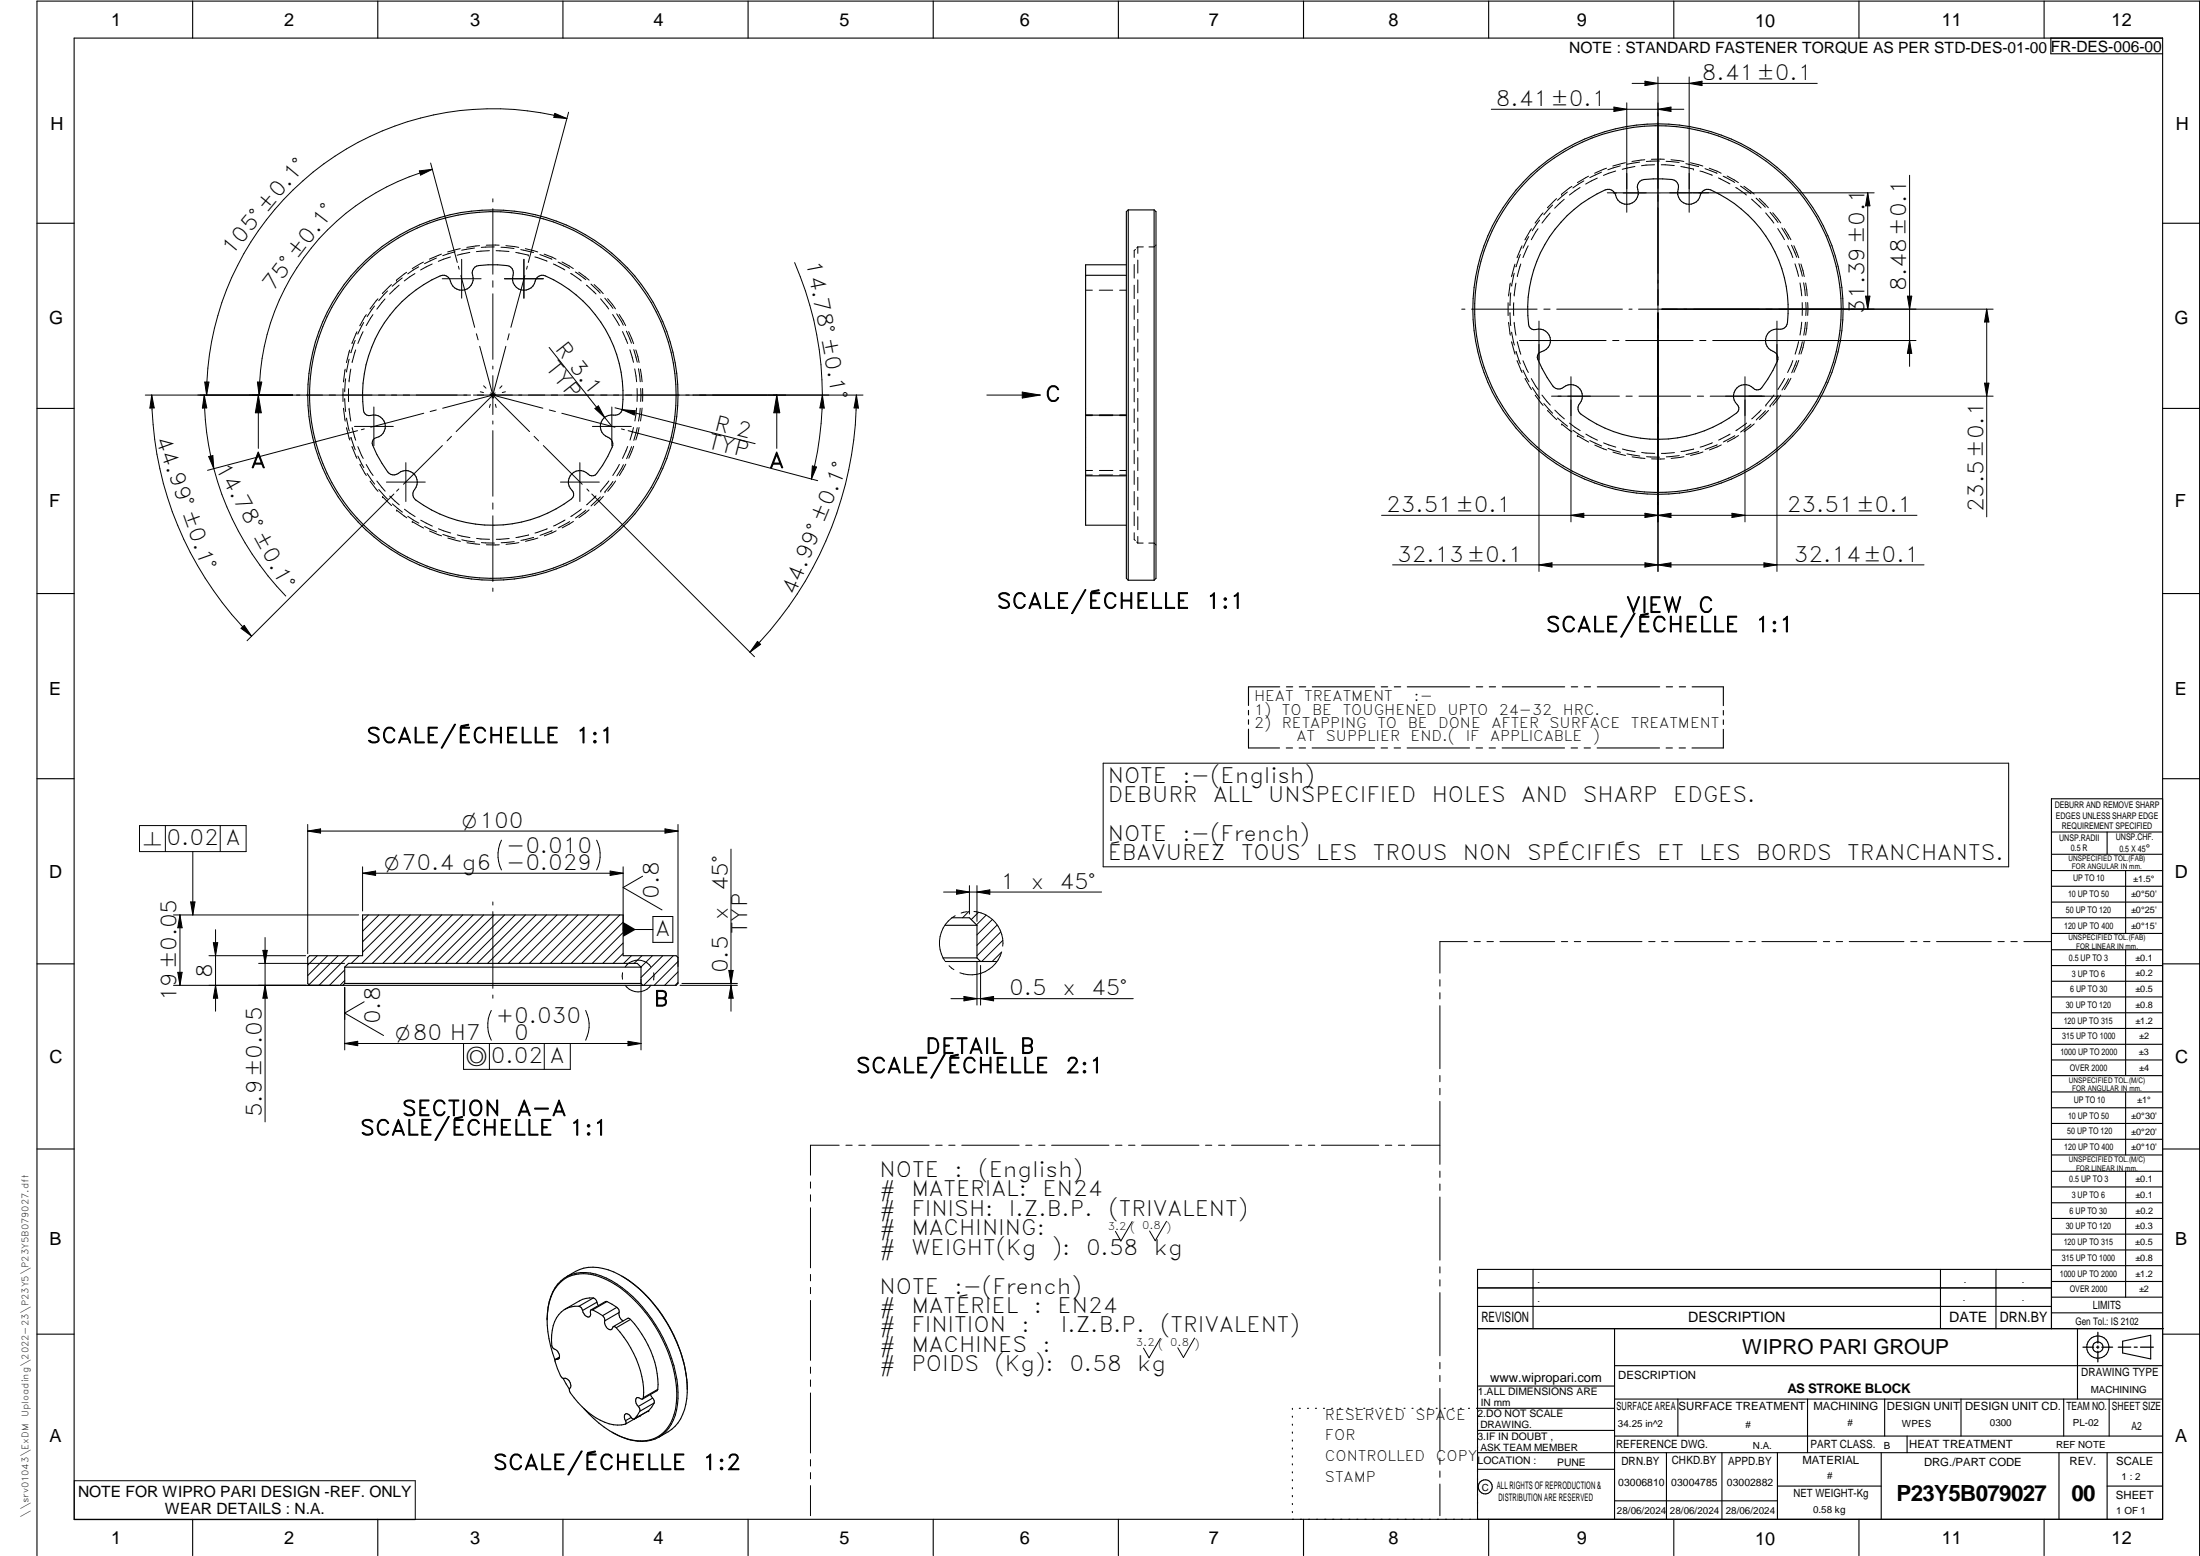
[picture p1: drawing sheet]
<svg xmlns="http://www.w3.org/2000/svg" width="594mm" height="420mm" viewBox="0 0 594 420" stroke-linecap="round" stroke-linejoin="round" font-family="sans-serif">
<g fill="none" stroke="#000" stroke-width=".3">
<path d="M20 10.3h564v400h-564zM52 .3v10M102 .3v10M152 .3v10M202 .3v10M252 .3v10M302 .3v10M352 .3v10M402 .3v10M452 .3v10M502 .3v10M552 .3v10"/>
<path d="M553.8 10.3v4.2h30.2M304.7 56.7l-.5 .5v99l.5 .5M304.7 56.7h7M304.7 56.7v100M311.7 56.7l.5 .5v99l-.5 .5M311.7 56.7v100M423.2 58.2a33.2 33.2 0 0 1 10.9-7.1 2.3 2.3 0 0 1 2.4 2.3 3.2 3.2 0 0 0 4.3 1.4 3.2 3.2 0 0 0 1.3-4.3 2.09 2.09 0 0 1 1.8-2 28.6 28.6 0 0 1 8.2 .1 2.3 2.3 0 0 1 .9 3.2 3.2 3.2 0 0 0 3 3.4 3.2 3.2 0 0 0 3.4-3 2.09 2.09 0 0 1 2.5-.9 35 35 0 0 1 20.7 36.3 2.28 2.28 0 0 1-2.9 1.3 3.2 3.2 0 0 0-2.9 2.9 3.2 3.2 0 0 0 2.4 3.3 1.95 1.95 0 0 1 .7 2.4 28.9 28.9 0 0 1-4.5 7.6 1.86 1.86 0 0 1-2.5-.7 3.2 3.2 0 0 0-4.3 .9 3.2 3.2 0 0 0 .8 4.3 1.48 1.48 0 0 1-.4 1.9 35.1 35.1 0 0 1-42.5 0 2.25 2.25 0 0 1 .5-3.1 3.2 3.2 0 0 0-1.1-4 3.2 3.2 0 0 0-4.1 .5 2.01 2.01 0 0 1-2.5-.7 30.9 30.9 0 0 1-4.2-7.7 1.46 1.46 0 0 1 1.2-1.5 3.1 3.1 0 0 0 2.3-3.9 3.1 3.1 0 0 0-3.9-2.1 1.53 1.53 0 0 1-1.9-1.3 35.2 35.2 0 0 1 10.4-29.5zM10 60.3h10M293.2 74.3h.1M293.2 74.3h11M304.2 71.5h-11v70.3h11M584 60.3h10"/>
<path d="M108.6 81.4a33.2 33.2 0 0 1 10.9-7.1 2.3 2.3 0 0 1 2.4 2.3 3.2 3.2 0 0 0 4.3 1.4 3.2 3.2 0 0 0 1.3-4.3 2.03 2.03 0 0 1 1.8-2 27.2 27.2 0 0 1 8.1 .1 2.4 2.4 0 0 1 1 3.2 3.2 3.2 0 0 0 3 3.4 3.2 3.2 0 0 0 3.3-3 2 2 0 0 1 2.6-.9 34.9 34.9 0 0 1 20.6 36.4 2.31 2.31 0 0 1-2.8 1.2 3.2 3.2 0 0 0-3 2.9 3.2 3.2 0 0 0 2.5 3.3 2.01 2.01 0 0 1 .7 2.4 26.9 26.9 0 0 1-4.6 7.6 1.86 1.86 0 0 1-2.4-.7 3.2 3.2 0 0 0-4.3 .9 3.2 3.2 0 0 0 .8 4.3 1.48 1.48 0 0 1-.5 1.9 35.1 35.1 0 0 1-42.4 0 2.25 2.25 0 0 1 .4-3.1 3.2 3.2 0 0 0-1-4 3.2 3.2 0 0 0-4.2 .5 2.01 2.01 0 0 1-2.4-.7 27.4 27.4 0 0 1-4.2-7.7 1.73 1.73 0 0 1 1.8-1.8 3.2 3.2 0 0 0 1.4-4.2 3.2 3.2 0 0 0-4.1-1.5 1.56 1.56 0 0 1-1.4-1.3 35.2 35.2 0 0 1 10.4-29.5zM10 110.3h10M293.2 112.1h11M584 110.3h10M293.2 128.5h11M304.7 156.7h7M10 160.3h10M584 160.3h10M337.1 196.9v5.1h8.4M337.1 191.8v1.2M337.1 194.4v1.2M345.6 185.5h-8.5v5"/>
<path d="M347.4 185.5h1.7M350.9 185.5h1.7M354.4 185.5h16.8M373 185.5h1.7M376.5 185.5h1.7M380 185.5h16.9M398.6 185.5h1.8M402.2 185.5h1.7M405.7 185.5h16.8M424.3 185.5h1.7M427.8 185.5h1.7M431.3 185.5h16.9"/>
<path d="M450 185.5h1.6M453.5 185.5h1.7M456.9 185.5h8.5v5M465.4 191.9v1.2M465.4 194.4v1.2M465.4 196.9v5.1h-8.5M10 210.3h10M347.3 202h1.7M350.8 202h1.7M354.3 202h16.9M372.9 202h1.8M376.5 202h1.7"/>
<path d="M380 202h16.8M398.6 202h1.7M402.1 202h1.7M405.6 202h16.9M424.3 202h1.7M427.8 202h1.7M431.3 202h16.8M449.9 202h1.7M453.4 202h1.7M584 215.7h-30v143.1M584 210.3h10M554 224.7h30"/>
<path d="M554 230.7h30M554 235.1h30M554 239.3h30M569 224.7v6M574 235.1v17M83.1 258.5l.5-.4h14.3v-11h70.4v11h14.3l.5 .4v7.1l-.5 .5h-99l-.5-.5zM254.7 258.7h9.1M255.2 249.9h8.6M255.3 259.6h13.9M257.1 247.8h4.7l2 2.1M263.8 249.9v8.8M263.8 258.7l1 .9"/>
<path d="M554 243.6h30M554 247.8h30M554 252.1h30M554 256.5h30M574 256.5v33.9M10 260.3h10M93.1 261.2h80M93.1 265.6h80M93.1 261.2v4.4M93.1 265.6l-.5 .5M173.1 261.2l-1-1.1h-78l-1 1.1M173.1 261.2v4.4"/>
<path d="M173.1 265.6l.5 .5M554 260.7h30M554 265h30M554 269.2h30M554 273.5h30M554 277.7h30M584 260.3h10M554 282h30M554 286.2h30M554 290.4h30M554 294.9h30M554 299.1h30"/>
<path d="M574 294.9v17M10 310.3h10M554 303.4h30M554 307.6h30M554 311.9h30M554 316.3h30M574 316.3v34M584 310.3h10M554 320.5h30M554 324.8h30M554 329h30M554 333.2h30"/>
<path d="M554 337.5h30M147.7 356.4a14.5 14.5 0 0 1 3.7-10.5 12.7 12.7 0 0 1 10.1-3.6 24.6 24.6 0 0 1 14.2 8.8l2.5 3.2a41 41 0 0 1 4.9 9M153.4 344.6a11.8 11.8 0 0 1 10.3 .5 37.4 37.4 0 0 1 17.7 21.8 24.2 24.2 0 0 1 .5 16.5 9.7 9.7 0 0 1-4 4.7M156.3 352.7a6.8 6.8 0 0 0-7.2 6.5l-.2 2.7 .1 1.4 .3 .6a2.63 2.63 0 0 1 1.7 2.8l-.4 .4-.3-.1M156.3 352.7a1.31 1.31 0 0 1 1 1.2M160 353.7h-.3a.95 .95 0 0 0-.2 1.2 .79 .79 0 0 1-.6 .8 .79 .79 0 0 1-.9-.5l-.7-1.3M160 353.7l2.7 1.6M160.2 350.5a6.5 6.5 0 0 0-3.7 .8l-3.9 2.2M160.2 350.5l-3.9 2.2M160.2 350.5a1.47 1.47 0 0 1 1 1.1M161.2 351.6l-3.9 2.3M161.2 351.6l.4 1"/>
<path d="M162.7 355.3a1.51 1.51 0 0 1 .6 1.4M163.3 356.7a1.96 1.96 0 0 0 1.8 2.3l.7-.8 .6 .3M163.9 351.5h-.4l-3.9 2.2M163.9 351.5l2.7 1.5M163.9 351.5l-3.9 2.2M166.4 358.5a27.5 27.5 0 0 1 7.4 17.5l-.1 1.4M166.6 353l-3.9 2.3M166.6 353a1.3 1.3 0 0 1 .6 1.4M167.2 354.4l-3.9 2.3M167.2 354.4v.8a2.11 2.11 0 0 0 1.1 1.5M167.9 344.6a38.4 38.4 0 0 1 17.7 31.4 13.1 13.1 0 0 1-4.2 10l-3.5 2.1M170.3 356.3l-3.9 2.2"/>
<path d="M170.3 356.3l-.8-.3-3.9 2.2M170.3 356.3a26.5 26.5 0 0 1 7.3 18.9M399 358.8h185.2M399 352.8h155M399 347.8h155M414 342.8v16M436 358.8v51.5M524 342.8v16M539 342.8v16M554 341.8h30M554 346h30M554 350.3h30"/>
<path d="M554 354.5h30M554 342.8h-155v67.5M561 358.8v19M10 360.3h10M149.9 367.2a24.8 24.8 0 0 1-1-17.2 9 9 0 0 1 11.4-5.7 29.7 29.7 0 0 1 16.3 13.3 34.7 34.7 0 0 1 6 21.4 10.8 10.8 0 0 1-6 9.5 13.4 13.4 0 0 1-12-2.2 31.9 31.9 0 0 1-7-6M150.3 367l-.4 .2v.5l1.4 3.7a1.01 1.01 0 0 0 1.3 .8 1.91 1.91 0 0 1 1.1 2.9l.1 .7a19.9 19.9 0 0 0 11.9 8.9 5.7 5.7 0 0 0 3.3-.3l-.1-.8M151.1 366.6l-.8 .4M151.1 366.4l-1.1 .7M152.1 372.2l1.6 2.9M172.4 379.8l.4 .6v.7M173.5 377.8l-1.3-.4a1.25 1.25 0 0 0-.2 2l.4 .4M173.7 377.4l-.2 .4"/>
<path d="M175.6 376.6l.6 .9M176.2 377.5l.5 .7v.6M176.2 377.5l-3.8 2.3M176.7 378.8l-3.9 2.3M176.7 378.8l-1.5 2.1M177.6 375.2l-3.9 2.2M177.6 375.2l-.2 .3-3.9 2.3M183.5 364.2a32.3 32.3 0 0 1 2.1 10.8M399 374.3h37M436 377.8h148M453.1 377.8v10M488.1 377.8v14.5"/>
<path d="M508.9 377.8v10M529.5 377.8v10M557.3 377.8v10M569.5 377.8v10M573.2 362.2l7.6-1.6v6.3l-7.6-1.6zM584 368.8h-148M584 360.3h10M165.3 386.7a13.8 13.8 0 0 0 11.6 1.9l1-.5M170.5 382.7l-1.6 .9M170.5 382.7l-.3-.3a.94 .94 0 0 0-1.5-.4l-.1 .7 .3 .9M172.8 381.1l-1.5 2.1h-.4l-.4-.5M172.8 382.3h.1"/>
<path d="M175.2 380.9l-6.3 3.6M175.2 380.9h.1M349 380.3v.3M349 382.4v.3M349 384.6v.3M349 386.7v.3M349 388.8v.3M349 391v.3M349 393.1v.3M349 395.3v.3M349 397.4v.3M349 399.5v.3"/>
<path d="M350.9 380.3h.2M353.1 380.3h.2M355.2 380.3h.3M357.4 380.3h.3M359.6 380.3h.3M361.7 380.3h.3M363.9 380.3h.3M366.1 380.3h.3M368.3 380.3h.2M370.4 380.3h.3M372.6 380.3h.3M374.8 380.3h.3"/>
<path d="M376.9 380.3h.4M379.1 380.3h.3M381.3 380.3h.3M383.4 380.3h.4M385.6 380.3h.3M387.8 380.3h.3M390 380.3h.3M392.2 380.3h.3M394.3 380.3h.3M396.5 380.3h.3M398.7 380.3h37.3M399 396.7h37"/>
<path d="M399 392.3h185M399 386.2h37M436 387.8h148M450 392.3v18M465 392.3v18M480 392.3v18M508 392.3v18M515 387.8v4.5M556 392.3v18M569 392.3v18M52 410.3v9.7M102 410.3v9.7"/>
<path d="M152 410.3v9.7M202 410.3v9.7M252 410.3v9.7M302 410.3v9.7M349 401.7v.3M349 403.8v.4M349 406v.3M349 408.1v.3M352 410.3v9.7M402 410.3v9.7M436 405.3h44M452 410.3v9.7"/>
<path d="M480 401.3h28M502 410.3v9.7M552 410.3v9.7M569 401.3h15M10 420v-419.7h584v419.7"/>
<circle cx="447.7" cy="83.5" r="50"/>
<circle cx="447.7" cy="83.5" r="49.5"/>
<circle cx="133.1" cy="106.7" r="49.5"/>
<circle cx="133.1" cy="106.7" r="50"/>
<circle cx="566.5" cy="363.7" r="1.39"/>
<circle cx="566.5" cy="363.8" r="3"/>
<circle cx="401.1" cy="401.5" r="1.9"/>
</g>
<g fill="none" stroke="#000" stroke-width=".27">
<path d="M149.8 30.6l3.3 1.4-3.5-.3zM153.1 32a77.2 77.2 0 0 0-97.3 74.7M153.5 30.3l-10.8 40.6M402.7 29.5h52M435.8 28.9l3.5 .6-3.5 .6zM439.3 27.8v29.5M440.7 22.5h50M444.2 21.9l3.5 .6-3.5 .6zM447.7 20.8v133.5M447.7 29.5l3.5-.6v1.2zM456.1 22.5l3.5-.6v1.2zM456.1 20.8v36.5"/>
<path d="M113.2 46.1l3.5-.4-3.1 1.6zM116.3 44l7.2 26.9M116.7 45.7a63.2 63.2 0 0 0-46.7 61M133.1 53.7v.8M133.1 56.3v17.7M415.7 59.4l-1.9 2.9M416.7 57.5l-2.2 2.7M418.6 57.5l-2.2 2.7M419.3 55.4l-2.4 2.6M420.3 53.6l-2.4 2.5M421.7 52.5h.1M422.4 53.8l-2.6 2.4"/>
<path d="M423.2 51.9l-2.6 2.2M424.5 50.3l-2.8 2.1M426.7 50.6l-2.9 2.1M427.7 48.9l-3 1.9M429 47.6l-3 1.7M431.3 48.1l-3.1 1.6M432.5 46.5l-3.2 1.5M433.8 45.4l-3.2 1.4M434 52.1h10.5M435.7 52.1h.8M436.3 46.2l-3.3 1.2M437.6 44.8l-3.4 1"/>
<path d="M438.9 43.9l-3.4 .9M441.5 45l-3.4 .7M442.8 43.8l-3.5 .6M444.2 43.1l-3.5 .5M446.8 44.5l-3.5 .2M448.1 43.5l-3.5 .1M448.6 44.5l3.5 .2M449.4 43h-3.5M449.9 43.6l3.5 .3M450.9 52.1h55.2M451.2 43.1l3.5 .5M453.9 45l3.4 .6"/>
<path d="M455.2 44.2l3.5 .8M456.5 43.9l3.3 .9M456.9 52.1h-18.6M457.3 45.6h.1M459.1 46.2l3.3 1.1M460.4 45.6l3.3 1.2M461.6 45.4l3.2 1.4M464.1 48l3 1.7M465.3 47.6l3.1 1.7M466.4 47.5l3 1.8M468.7 50.6l2.9 2.1M470 50.2l2.8 2.1"/>
<path d="M470.9 50.3l2.8 2.1M473 53.8l2.6 2.4M474.2 53.5l2.5 2.5M475.1 53.6l2.4 2.5M476.8 57.5l2.2 2.7M478 57.3l2.1 2.8M478.7 57.4l2.2 2.8M504.4 52.1l.5 3.5h-1.1zM504.4 52.1v31.4M515.7 47.3v51.6M104.6 78.6l-2.3 2.6M105.7 76.8l-2.5 2.5"/>
<path d="M107.1 75.6h.1M107.8 77l-2.6 2.4M108.6 75.1l-2.7 2.2M109.8 73.5l-2.7 2.1M112 73.9l-2.8 2M113.1 72.1l-3 1.9M114.3 70.8l-3 1.7M116.7 71.3l-3.1 1.6M117.8 69.7l-3.2 1.5M119.2 68.6l-3.3 1.4M119.4 75.3h10.5M121.7 69.4l-3.3 1.2"/>
<path d="M122.9 68l-3.4 1M123.8 71.9l.2 .8M124.3 67.1l-3.4 .9M124.5 74.4l3.7 14M124.7 70v10.5M126.9 68.2l-3.5 .7M128.1 67l-3.4 .6M129.5 66.3l-3.4 .5M131.3 66.2h3.5M132.2 67.7l-3.6 .2M133.1 75.8v1.8M133.1 79.3v17.7"/>
<path d="M133.5 66.7l-3.5 .1M134 67.7l3.4 .2M135.3 66.8l3.5 .3M136.2 75.3h10.5M136.6 66.3l3.5 .5M139.3 68.2l3.4 .7M140.6 67.4l3.5 .8M141.5 70v10.5M141.7 74.4l-3.7 14M141.9 67.1l3.3 .9M142.4 71.9l-.2 .8M142.7 68.9h.1"/>
<path d="M144.4 69.4l3.3 1.1M145.8 68.7l3.2 1.3M146.9 68.6l3.2 1.4M149.4 71.3l3.1 1.6M150.7 70.8l3.1 1.7M151.8 70.7l3 1.8M154.1 73.8l2.9 2.1M155.4 73.4l2.8 2.1M156.3 73.5l2.8 2.1M158.4 77l2.5 2.4M159.6 76.7l2.5 2.5M160.4 76.8l2.5 2.5"/>
<path d="M214.6 70.9a88.7 88.7 0 0 1 7.5 35.8M293.2 78.4h1.8M296.8 78.4h3.7M302.3 78.4h1.9M306.3 71.4v3.7M306.3 77v3.6M306.6 67.4l-.3 .2v1.9M307.2 66.7v1.7M307.2 70.2v3.5M307.2 75.6v3.5M307.2 66.7l-.2 .3M307.2 66.7h1.5"/>
<path d="M311.8 66.5l-.1 .2h-1.4M312.2 66.2l-.2 .1M407.8 76.5l-.4 3.4M408 79.1l-.3 3.4M408.9 73.8l-.7 3.5M409.1 71.3l-.9 3.4M409.4 76.5l-.5 3.4M410.5 68.7l-1.1 3.4M410.7 71.3l-1 3.4M411 66.4l-1.3 3.2M412.7 66.4l-1.4 3.2M412.8 63.9l-1.5 3.1"/>
<path d="M413.5 61.8l-1.7 3M415.3 61.8l-1.8 2.9M480.1 61.7l1.8 3M481.2 61.6l1.8 3M481.8 61.7l1.8 3M482.7 66.3l1.4 3.3M483.8 66.2l1.4 3.3M484.4 66.3l1.3 3.3M484.7 71.2l1 3.4M485.8 71.2l.9 3.4M486.1 76.4l.4 3.5M486.3 71.3l.9 3.4"/>
<path d="M487 76.4l.5 3.4M487.6 76.4l.4 3.5M503.8 80h1.1l-.5 3.5zM515.1 80h1.1l-.5 3.5zM93.2 99.7l-.5 3.4M94.3 97l-.7 3.5M94.4 94.5l-.9 3.4M94.7 99.7l-.4 3.4M95.9 91.9l-1.2 3.3M96 94.5l-.9 3.4M96.4 89.6l-1.4 3.2M98 89.6l-1.4 3.2"/>
<path d="M98.2 87.1l-1.6 3.1M98.9 85l-1.8 3M100.7 85l-1.8 2.9M101.1 82.6l-2 2.9M102.1 80.7l-2.2 2.7M104 80.7l-2.2 2.8M128.6 90.1l.5 1.7M129.5 93.5l3.8 14M133.1 98.8v.9M136.6 93.5l-3.7 14M137.5 90.1l-.4 1.7M148.3 93.8l16.9 21.3"/>
<path d="M162.2 80.7l2.2 2.7M163.3 80.5l2.2 2.8M164.1 80.6l2.1 2.8M165.4 84.9l1.9 3M166.5 84.8l1.8 3M167.2 84.9l1.7 3M168.1 89.5l1.4 3.3M169.2 89.4l1.3 3.3M169.7 89.5l1.4 3.3M170.1 94.4l1 3.4M171.1 94.4l1 3.4M171.4 99.6l.5 3.5"/>
<path d="M171.7 94.5l.9 3.4M172.4 99.6l.5 3.5M172.9 99.7l.5 3.4M306.3 82.5v3.7M306.3 88.1v3.7M306.3 93.7v3.7M306.3 99.3v3.7M307.2 80.9v3.5M307.2 86.2v3.5M307.2 91.6v3.5M307.2 96.9v3.5M394.7 83.5h.9"/>
<path d="M397.4 83.5h17.7M407.2 81.7v3.5M407.4 87l.4 3.5M407.7 84.4l.3 3.5M408.2 92.3l.9 3.3M408.2 89.7l.7 3.5M408.8 81.7v3.5M408.9 87l.5 3.5M409.4 95h.1M409.4 95l1.1 3.3M409.7 97.4l1.3 3.2M409.7 92.3l1 3.4"/>
<path d="M410.3 91.9h23.4M411.3 99.9l1.6 3.2M411.3 97.4l1.4 3.2M415.6 86.7v67.6M416.9 83.5h1.7M420.4 83.5h17.7M435.5 91.9h1.7M439 91.9h18.2M439.9 83.5h.8M442.5 83.5h95.7M459 91.9h1.7M462.5 91.9h54.9"/>
<path d="M479.8 86.7v67.6M484.1 97.4l-1.4 3.2M485.2 97.4l-1.4 3.3M485.7 92.2l-.9 3.4M485.7 97.3l-1.3 3.2M486.5 87l-.4 3.5M486.7 81.7v3.5M486.7 92.3l-.9 3.4M487.2 92.2l-.9 3.4M487.5 87l-.4 3.5M487.6 81.7v3.5M488 87l-.4 3.5"/>
<path d="M488.1 81.7v3.5M515.7 91.9l.5 3.5h-1.1zM536.5 83.5l.6 3.5h-1.2zM536.5 83.5v56.1M39.2 106.7h87.9M41 106.7l.6 3.5h-1.1zM41 106.7a92.4 92.4 0 0 0 26.9 65.1M55.2 106.7l.6 3.5h-1.2zM55.2 106.7a76.4 76.4 0 0 0 2.5 19.8M55.3 103.2h1.1l-.6 3.5zM69.5 103.2h1.2l-.7 3.5zM69.8 106.7l.8 4.8h-1.6z"/>
<path d="M69.8 106.7v14.4M92.6 104.9v3.5M92.7 110.2l.5 3.5M93.1 107.6l.2 3.5M93.3 102.3l-.2 3.5M93.5 115.5l1 3.3M93.6 112.9l.7 3.5M94.1 104.9v3.6M94.3 110.2l.4 3.5M94.8 118.2l1.1 3.3M94.8 118.2h.1M95.1 115.5l.9 3.4"/>
<path d="M95.7 115.1h10.5M96.6 116.3l-40.6 10.7M98.4 115.8l-.8 .2M101 109.9v10.5M114.4 111.6l-14.3 3.8M117.8 110.7l-1.6 .4M121.9 117.8l-1.2 1.2M127.8 106.7h105.2M129.7 105.8l.8 .2M130.6 104.2l.6 .6M132.3 106.5l14.3 3.7M132.4 109.2l-.2 .8"/>
<path d="M132.5 106.1l10.5 10.4M133.1 113.7v.8M133.1 116.3v17.7M133.1 101.4v10.5M133.7 106.1l-10.5 10.4M133.8 109.2l.2 .8M133.9 106.5l-14.4 3.7M135.5 104.2l-.5 .6M136.5 105.8l-.9 .2M144.2 117.8l1.3 1.2M148.3 110.7l1.7 .4M151.7 111.6l14.4 3.8"/>
<path d="M160 115.1h10.5M160.6 110.3l1-.7 1.7 3.1zM165.2 109.9v10.5M166.1 110.1l37.8 9.7M167.8 115.8l.8 .2M168 110.6l3.5 .3-.2 1.2zM169.6 116.3l51.2 13.5M171.1 115.4l-1 3.4M171.9 110.2l-.5 3.5M172 104.9v3.5M172.1 115.5l-1 3.4M172.6 115.4l-.9 3.4"/>
<path d="M172.9 110.2l-.5 3.5M173 104.9v3.5M173.4 110.2l-.4 3.5M173.5 104.9v3.5M209.8 106.7l.8 4.8h-1.6zM209.8 106.7v14.4M222.1 106.7a90.7 90.7 0 0 1-3 22.7M222.1 106.7l.5 3.5h-1.2zM231.3 106.7a97.9 97.9 0 0 1-28.8 69.4M231.3 106.7l.5 3.5h-1.2zM266.5 106.7h14.4M276 105.9l4.9 .8-4.9 .8z"/>
<path d="M293.2 112.1h1.8M293.2 112.2h1.8M296.8 112.2h3.7M296.9 112.1h3.6M302.3 112.2h1.9M302.4 112.1h1.8M306.3 104.9v3.6M306.3 110.4v3.7M306.3 116v3.7M307.2 102.2v3.5M307.2 107.6v3.5M307.2 112.9v3.5"/>
<path d="M307.2 118.2v3.6M411.8 102.2l1.7 3M413.5 102.2l1.9 3M413.8 104.6l2 2.9M414.6 106.7l2.1 2.8M416.4 106.7l2.2 2.7M416.9 109l2.4 2.6M417.9 110.9l2.5 2.4M419 107h18.3M419.9 110.7l2.5 2.4M420.6 112.9l2.7 2.2M421.7 114.5h.1"/>
<path d="M421.7 114.5l2.8 2.1M423.8 114.3l2.9 2M424.2 101.7v39.2M424.8 116.2l2.9 1.9M426 117.6l3 1.8M426 117.6h.1M428.2 117.2l3.2 1.7M429.3 119l3.2 1.4M433 119.6l3.3 1.1M439.1 107h1.7M442.6 107h13.9M458.3 107h1.7"/>
<path d="M461.8 107h76.4M462.4 119.5l-3.3 1.2M467.2 117.2l-3.1 1.6M468.5 117.6l-3.1 1.7M469.5 117.6l-3.1 1.7M471.2 101.7v39.2M471.6 114.3l-2.8 2M472.8 114.6l-2.8 2.1M473.7 114.5l-2.7 2.1M475.6 110.7l-2.6 2.4M476.8 110.9l-2.5 2.5M476.8 109.4h.1"/>
<path d="M477.6 110.8l-2.5 2.5M478 109.6h.1M479 106.7l-2.2 2.7M480.1 106.8l-2.1 2.8M480.9 106.7l-2.2 2.7M481.9 102.2l-1.8 3M483 102.3l-1.8 3M483.6 102.2l-1.7 3M535.9 103.5h1.2l-.6 3.5zM56.3 123.3l1.2-.3 .2 3.5zM57.7 126.5a78.2 78.2 0 0 0 19.5 34.5M95 120.6l1.4 3.2"/>
<path d="M96.6 120.6l1.5 3.2M96.6 123.1l1.6 3.2M97.2 125.4l1.7 3M98.9 125.4l1.8 3M99.1 127.8l2.1 2.9M99.9 129.9l2.2 2.8M101.8 129.9l2.2 2.7M102.3 132.2l2.3 2.6M103.3 134.1l2.4 2.4M103.3 134.1h.1M104.3 130.2h10.5M105.2 133.9l2.6 2.4"/>
<path d="M106 136.1l2.7 2.2M106.4 133.4l-39.7 39.6M107.1 137.8h.1M107.1 137.8l2.7 2M107.7 132l-.6 .6M109.2 137.5l2.9 2M109.6 124.9v10.5M110.1 139.4l3 1.9M119.5 120.3l-10.5 10.5M133.1 135.8v1.7M133.1 139.3v17.7M146.7 120.3l10.5 10.5"/>
<path d="M151.3 130.2h10.5M156.6 124.9v10.5M157 137.5l-2.9 2M158.2 137.8l-2.8 2.1M158.5 132l.5 .6M159.1 137.7l-2.8 2.1M159.8 133.4l43.9 43.9M160.9 133.9l-2.5 2.4M162.1 134.2l-2.5 2.4M162.2 132.6h.1M162.9 134l-2.4 2.5M163.4 132.8h.1"/>
<path d="M164.4 129.9l-2.2 2.7M165.5 130l-2.1 2.8M166.2 129.9l-2.1 2.8M167.3 125.4l-1.8 3M168.4 125.5l-1.8 3M169 125.3l-1.7 3.1M169.5 120.6l-1.4 3.2M170.6 120.6l-1.4 3.3M171.1 120.5l-1.3 3.2M219.4 125.8l1.1 .3-1.4 3.3zM293.2 128.3h1.8M293.2 127h1.8"/>
<path d="M296.8 128.3h3.7M296.9 127h3.6M302.3 128.3h1.9M302.4 127h1.8M306.3 121.6v3.6M306.3 127.1v3.7M306.3 132.7v3.7M306.3 138.3v3.6M307.2 123.6v3.5M307.2 128.9v3.5M307.2 134.2v3.5M307.2 139.5v3.5"/>
<path d="M373.1 139.1h144.5M424.2 139.1l3.5-.5v1.1zM430.7 120.2l3.2 1.3M434.2 121.1l3.4 1M435.6 122.1l3.3 .9M438.1 121.2l3.4 .8M439.3 122.6l3.5 .5M440.7 123.4l3.5 .4M443.3 122.2l3.5 .2M444.2 138.6l3.5 .5-3.5 .6zM444.6 123.3l3.5 .1M446 123.9h3.5"/>
<path d="M447.7 139.1l3.5-.5v1.1zM452.2 122.2l-3.6 .2M453.5 123l-3.5 .4M454.7 123.3l-3.4 .5M457.4 121.2l-3.5 .7M458.7 121.9l-3.4 .8M459.9 122l-3.4 1M463.7 120.1l-3.2 1.3M464.8 120.1l-3.2 1.4M467.7 138.6l3.5 .5-3.5 .6zM111.3 140.8l3.1 1.8M111.3 140.8h.1"/>
<path d="M113.6 140.5l3.1 1.6M114.7 142.2l3.2 1.4M116 143.4l3.2 1.3M118.4 142.8l3.3 1.1M119.6 144.3l3.3 1M120.9 145.3l3.4 .9M123.5 144.4l3.4 .8M124.7 145.8l3.5 .5M126.1 146.6l3.4 .4M128.7 145.4l3.5 .2M130 146.5l3.5 .1M131.4 147.1h3.4"/>
<path d="M133.1 158.8v.9M137.5 145.4l-3.5 .2M138.8 146.3l-3.5 .3M140.1 146.5l-3.5 .5M142.7 144.4l-3.4 .8M144.1 145.1l-3.4 .8M145.2 145.3l-3.3 .9M147.8 142.8l-3.3 1.1M149.1 143.3l-3.3 1.3M150.2 143.3l-3.2 1.4M152.6 140.4l-3.1 1.6M153.8 140.8l-3.1 1.7"/>
<path d="M154.8 140.8l-3 1.7M306.3 143.8v1.9l.3 .3M307 146.3l.2 .3M307.2 144.9v1.7M307.2 146.6h1.5M310.2 146.6h1.5l.1 .2M312 147l.2 .2M376 152.5h143.6M415.6 152.5l3.5-.5v1.1zM444.2 152l3.5 .5-3.5 .6zM447.7 152.5l3.5-.5v1.1zM476.3 152l3.5 .5-3.5 .6z"/>
<path d="M65.1 169.7l.8-.8 2 2.9zM204.5 173.2l.9 .8-2.9 2.1zM297.9 206.1h244.5v28h-244.5zM37.7 222.9h28.8v7.1h-28.8zM44.7 222.9v7.1M52.1 230v17.1M59.5 222.9v7.1M83.1 222.6v34.9M83.1 224.4l3.5-.6v1.2zM83.1 224.4h100M97.9 234.1v11.9M97.9 235.8l3.5-.6v1.2z"/>
<path d="M97.9 235.8h70.4M135.4 226.9a9 9 0 0 0 0 8M161.1 226.9a9 9 0 0 1 0 8M164.8 235.2l3.5 .6-3.5 .6zM168.3 234.1v17.4M173.5 236.6l-5.2 3 10.5 6.1M179.6 223.8l3.5 .6-3.5 .6zM183.1 222.6v38.4M197.4 229.3v43.7M261.8 239.1v7.7M263.8 239.1v9.7M46.9 247.1h50"/>
<path d="M48.6 247.1v19M48.6 247.1l.6 3.4h-1.2zM51.5 243.5h1.2l-.6 3.6zM56.4 258.1h26.1M57.6 254.6h1.2l-.6 3.5zM58.2 251v22M71 256.6h1.2l-.6 3.5zM71.6 253.2v49.7M85.7 258.1l-2.6 2.5M88.5 258.1l-5.4 5.3M91.3 258.1l-7.9 7.8M94.1 258.1l-8 8"/>
<path d="M97 258.1l-2.1 2M99.5 247.1l-1.6 1.5M102.3 247.1l-4.4 4.4M105.1 247.1l-7.2 7.2M108 247.1l-10.1 10M110.8 247.1l-13.1 13M113.6 247.1l-13.1 13M116.5 247.1l-13.1 13M119.3 247.1l-13.1 13M122.1 247.1l-13.1 13M125 247.1l-13.2 13M127.8 247.1l-13.1 13"/>
<path d="M130.6 247.1l-13.1 13M133.1 243.5v.9M133.1 246.2v20.7M133.4 247.1l-13.1 13M136.3 247.1l-13.2 13M139.1 247.1l-13.1 13M141.9 247.1l-13.1 13M144.7 247.1l-13.1 13M147.6 247.1l-13.1 13M150.4 247.1l-13.1 13M153.2 247.1l-13.1 13M156 247.1l-13 13"/>
<path d="M158.9 247.1l-13.1 13M161.7 247.1l-13.1 13M164.5 247.1l-13.1 13M167.4 247.1l-13.1 13M168.3 251h8M168.3 249l-11.2 11.1M168.3 251.8l-8.4 8.3M168.3 254.6l-5.5 5.5M168.3 257.5l-2.7 2.6M170.5 258.1l-2.1 2M173.3 258.1l-2.1 2M176.2 258.1l-3.1 3.1"/>
<path d="M176.3 247.5h5.4v7h-5.4zM179 258.1l-5.9 5.8M181.8 258.1l-8 8M183.1 259.6l-6.4 6.5M254.8 240.9h42.7M257.9 247.3a8.5 8.5 0 0 0-2.8 12.1M258.3 240.3l3.5 .6-3.5 .6zM261.2 246.2l-1.7 .3M261.6 246.1l-1.7 1.7M263 246.1a8.5 8.5 0 0 1 7.8 9.4M263.8 259.7v11.7M263.8 240.9l3.5-.6v1.2z"/>
<path d="M264.2 246.3l-2 2M266.3 247.1l-2.6 2.6M268 248.3l-4.2 4.1M269.3 249.8l-5.5 5.5M270.2 251.6l-6.4 6.5M270.4 257.3a8.5 8.5 0 0 1-11.2 5.4M270.5 257l-2.6 2.6M270.8 253.9l-5.7 5.7M396.2 254.3h-7.4v8.5M398.1 254.3h1.6M401.5 254.3h1.8M405 254.3h14.8"/>
<path d="M421.6 254.3h1.7M425.1 254.3h1.7M428.6 254.3h14.8M445.2 254.3h1.7M448.7 254.3h1.7M452.2 254.3h14.8M468.8 254.3h1.7M472.3 254.3h1.7M475.8 254.3h14.8M492.4 254.3h1.7M495.8 254.3h1.8M499.4 254.3h14.7"/>
<path d="M516 254.3h1.6M519.4 254.3h1.8M522.9 254.3h14.8M539.5 254.3h1.7M543 254.3h1.7M546.5 254.3h7.4M46.9 266.1h44.6M48 262.6h1.2l-.6 3.5zM58.2 266.1l.6 3.4h-1.2zM69.8 260.1h23.2M71.6 266.1l.6 3.4h-1.2zM93.1 261.9l-4.1 4.2"/>
<path d="M93.1 264.8l-1.3 1.3M93.1 266.6v16.9M98.3 270.5l-5.2 3.1 10.5 6M132.7 272.8a9 9 0 0 0 0 8.1M133.1 268.7v.8M158.2 272.8a9 9 0 0 1 0 8.1M168.1 262.7h.1M168.1 262.7v1.7M173.1 264.4v19.1M175.8 261.1a4.2 4.2 0 0 0-7 0M175.8 266a4.3 4.3 0 0 1-7 .1M176.5 264.4h.1"/>
<path d="M176.5 262.7v1.7M183.1 265.3l-.8 .8M183.1 262.4l-3.6 3.7M183.6 266.1h15.5M184.1 265.6h15M196.8 262h1.2l-.6 3.6zM197.4 266.1l.6 3.4h-1.2zM256.3 260.8l1.3 1M256.8 269.7h49.2M260.3 269.1l3.5 .6-3.5 .6zM264.8 260.7v10.7M264.8 269.7l3.5-.6v1.2z"/>
<path d="M388.8 264.5v1.8M388.8 268.1v1.6M388.8 271.6v17M93.1 281.8h80M93.1 281.8l3.5-.6v1.2zM125.2 281.8v7h28.8v-7M132.2 281.8v7M147 281.8v7M169.6 281.2l3.5 .6-3.5 .6zM388.8 290.4v1.7M388.8 293.9v1.7M388.8 297.4v17"/>
<path d="M218.9 319.2v1.6M226.6 309.2h-7.7v8.1M228.4 309.2h1.7M231.9 309.2h1.7M235.4 309.2h15.5M252.7 309.2h1.7M256.2 309.2h1.7M259.7 309.2h15.5M277 309.2h1.7M280.5 309.2h1.7M284 309.2h15.5M301.2 309.2h1.8"/>
<path d="M304.8 309.2h1.7M308.3 309.2h15.5M325.5 309.2h1.7M329.1 309.2h1.6M332.6 309.2h15.4M349.8 309.2h1.7M353.3 309.2h1.7M356.8 309.2h15.5M374.1 309.2h1.7M377.6 309.2h1.7M381.1 309.2h7.7M388.8 316.2v1.7"/>
<path d="M388.8 319.7v1.7M218.9 322.6v1.8M218.9 326.1v16.2M305.7 329.9l-3 5.2-1.5-2.6M315 329.8l-3.1 5.2-1.5-2.6M388.8 323.2v17.1M218.9 344.1v1.8M218.9 347.6v1.7M218.9 351.2v16.1M388.8 342.1v1.6M388.8 345.6v1.7M388.8 349v17.1"/>
<path d="M218.9 369.1v1.7M218.9 372.6v1.8M218.9 376.1v16.2M313.3 361.4l-3 5.2-1.5-2.6M322.6 361.3l-3 5.3-1.6-2.7M388.8 367.9v1.7M388.8 371.4v1.7M388.8 374.9v17M20.1 399.8h92v10.5h-92zM218.9 394.1v1.8M218.9 397.6v1.7M388.8 393.7v1.7"/>
<path d="M388.8 397.2v1.7M218.9 401.2v8.1M388.8 400.7v8.6"/>
</g>
<path d="M566.5 359.7v3M562.5 363.8h2.9M566.1 363.8h.7M566.5 363.4v.7M566.5 364.9v2.8M567.6 363.8h2.9M572 363.8h3.4M576.3 363.8h.8M578 363.8h3.5" fill="none" stroke="#000" stroke-width=".34"/>
<g fill="#000">
<path d="M149.8 30.6l3.3 1.4-3.5-.3zM435.8 28.9l3.5 .6-3.5 .6zM444.2 21.9l3.5 .6-3.5 .6zM447.7 29.5l3.5-.6v1.2zM456.1 22.5l3.5-.6v1.2zM113.2 46.1l3.5-.4-3.1 1.6zM504.4 52.1l.5 3.5h-1.1zM503.8 80h1.1l-.5 3.5zM515.1 80h1.1l-.5 3.5zM515.7 91.9l.5 3.5h-1.1zM536.5 83.5l.6 3.5h-1.2zM41 106.7l.6 3.5h-1.1z"/>
<path d="M55.2 106.7l.6 3.5h-1.2zM55.3 103.2h1.1l-.6 3.5zM69.8 106.7l.8 4.8h-1.6zM69.5 103.2h1.2l-.7 3.5zM160.6 110.3l1-.7 1.7 3.1zM168 110.6l3.5 .3-.2 1.2zM209.8 106.7l.8 4.8h-1.6zM222.1 106.7l.5 3.5h-1.2zM231.3 106.7l.5 3.5h-1.2zM276 105.9l4.9 .8-4.9 .8zM535.9 103.5h1.2l-.6 3.5zM56.3 123.3l1.2-.3 .2 3.5z"/>
<path d="M219.4 125.8l1.1 .3-1.4 3.3zM424.2 139.1l3.5-.5v1.1zM444.2 138.6l3.5 .5-3.5 .6zM447.7 139.1l3.5-.5v1.1zM467.7 138.6l3.5 .5-3.5 .6zM415.6 152.5l3.5-.5v1.1zM444.2 152l3.5 .5-3.5 .6zM447.7 152.5l3.5-.5v1.1zM476.3 152l3.5 .5-3.5 .6zM65.1 169.7l.8-.8 2 2.9zM204.5 173.2l.9 .8-2.9 2.1zM83.1 224.4l3.5-.6v1.2z"/>
<path d="M97.9 235.8l3.5-.6v1.2zM164.8 235.2l3.5 .6-3.5 .6zM179.6 223.8l3.5 .6-3.5 .6zM48.6 247.1l.6 3.4h-1.2zM51.5 243.5h1.2l-.6 3.6zM57.6 254.6h1.2l-.6 3.5zM71 256.6h1.2l-.6 3.5zM168.3 249l3.4 2-3.4 2zM258.3 240.3l3.5 .6-3.5 .6zM263.8 240.9l3.5-.6v1.2zM48 262.6h1.2l-.6 3.5zM58.2 266.1l.6 3.4h-1.2z"/>
<path d="M71.6 266.1l.6 3.4h-1.2zM197.4 266.1l.6 3.4h-1.2zM196.8 262h1.2l-.6 3.6zM260.3 269.1l3.5 .6-3.5 .6zM264.8 269.7l3.5-.6v1.2zM93.1 281.8l3.5-.6v1.2zM169.6 281.2l3.5 .6-3.5 .6z"/>
</g>
<g font-size="6">
<text x="512.1" y="405.2">P23Y5B079027</text>
<text x="559.4" y="405.2">00</text>
</g>
<g font-size="5.7">
<text x="459.6" y="21.6">8.41±0.1</text>
<text x="403.9" y="28.7">8.41±0.1</text>
<text x="62.6" y="69" transform="rotate(-50 62.6 69)">105°±0.1°</text>
<text x="217.7" y="70.9" transform="rotate(79 217.7 70.9)">14.78°±0.1°</text>
<text x="73.7" y="78.9" transform="rotate(-53 73.7 78.9)">75°±0.1°</text>
<text x="514.8" y="78.5" transform="rotate(-90 514.8 78.5)">8.48±0.1</text>
<text x="503.5" y="84.7" transform="rotate(-90 503.5 84.7)">31.39±0.1</text>
<text x="149.7" y="94.2" transform="rotate(52 149.7 94.2)">R 3.1</text>
<text x="147.2" y="99.5" transform="rotate(52 147.2 99.5)">TYP</text>
<text x="282.2" y="108.4">C</text>
<text x="42" y="118.7" transform="rotate(70 42 118.7)">44.99°±0.1°</text>
<text x="192.7" y="116" transform="rotate(14 192.7 116)">R 2</text>
<text x="190.8" y="120.9" transform="rotate(14 190.8 120.9)">TYP</text>
<text x="58.1" y="126.2" transform="rotate(61 58.1 126.2)">14.78°±0.1°</text>
<text x="67.7" y="126.3">A</text>
<text x="207.7" y="126.3">A</text>
<text x="374.3" y="138.3">23.51±0.1</text>
<text x="482.5" y="138.3">23.51±0.1</text>
<text x="535.6" y="138.3" transform="rotate(-90 535.6 138.3)">23.5±0.1</text>
<text x="377.3" y="151.7">32.13±0.1</text>
<text x="484.4" y="151.7">32.14±0.1</text>
<text x="214.6" y="161" transform="rotate(-68 214.6 161)">44.99°±0.1°</text>
<text x="269.1" y="164.3">SCALE/ÉCHELLE</text>
<text x="325.7" y="164.3">1:1</text>
<text x="439.1" y="165.4">VIEW</text>
<text x="458.6" y="165.4">C</text>
<text x="417.4" y="170.6">SCALE/ÉCHELLE</text>
<text x="474" y="170.6">1:1</text>
<text x="98.9" y="200.6">SCALE/ÉCHELLE</text>
<text x="155.5" y="200.6">1:1</text>
<text x="299.1" y="211.3">NOTE</text>
<text x="319.3" y="211.3">:-(English)</text>
<text x="299.1" y="216.6">DEBURR</text>
<text x="327.6" y="216.6">ALL</text>
<text x="342.5" y="216.6">UNSPECIFIED</text>
<text x="386.6" y="216.6">HOLES</text>
<text x="410.8" y="216.6">AND</text>
<text x="427.4" y="216.6">SHARP</text>
<text x="451.8" y="216.6">EDGES.</text>
<text x="299.1" y="227.1">NOTE</text>
<text x="319.3" y="227.1">:-(French)</text>
<text x="45" y="228.2">0.02 A</text>
<text x="136.6" y="230.4">-0.010</text>
<text x="299.1" y="232.3">ÉBAVUREZ</text>
<text x="335.1" y="232.3">TOUS</text>
<text x="355.4" y="232.3">LES</text>
<text x="370.7" y="232.3">TROUS</text>
<text x="395" y="232.3">NON</text>
<text x="412.4" y="232.3">SPÉCIFIÉS</text>
<text x="447.5" y="232.3">ET</text>
<text x="458.9" y="232.3">LES</text>
<text x="474.2" y="232.3">BORDS</text>
<text x="498.8" y="232.3">TRANCHANTS.</text>
<text x="136.6" y="234.9">-0.029</text>
<text x="270.2" y="240">1</text>
<text x="278.3" y="240">x</text>
<text x="286.1" y="240">45°</text>
<text x="177.9" y="242.7" transform="rotate(-90 177.9 242.7)">0.8</text>
<text x="196.5" y="240.7" transform="rotate(-90 196.5 240.7)">45°</text>
<text x="196.5" y="248.5" transform="rotate(-90 196.5 248.5)">x</text>
<text x="177" y="252.7">A</text>
<text x="201.8" y="252.3" transform="rotate(-90 201.8 252.3)">TYP</text>
<text x="196.5" y="262.8" transform="rotate(-90 196.5 262.8)">0.5</text>
<text x="57.3" y="264" transform="rotate(-90 57.3 264)">8</text>
<text x="272.5" y="268.8">0.5</text>
<text x="286.9" y="268.8">x</text>
<text x="294.7" y="268.8">45°</text>
<text x="47.7" y="270.4" transform="rotate(-90 47.7 270.4)">19±0.05</text>
<text x="176.5" y="271.7">B</text>
<text x="102.7" y="276.6" transform="rotate(-90 102.7 276.6)">0.8</text>
<text x="133.9" y="276.4">+0.030</text>
<text x="138.8" y="280.9">0</text>
<text x="132.5" y="287">0.02 A</text>
<text x="249.8" y="284.5">DETAIL</text>
<text x="275.4" y="284.5">B</text>
<text x="231.1" y="289.7">SCALE/ÉCHELLE</text>
<text x="287.7" y="289.7">2:1</text>
<text x="70.7" y="301.7" transform="rotate(-90 70.7 301.7)">5.9±0.05</text>
<text x="108.5" y="301.3">SECTION</text>
<text x="139.6" y="301.3">A-A</text>
<text x="97.2" y="306.5">SCALE/ÉCHELLE</text>
<text x="153.8" y="306.5">1:1</text>
<text x="237.5" y="317.8">NOTE</text>
<text x="257.7" y="317.8">:</text>
<text x="264.1" y="317.8">(English)</text>
<text x="237.5" y="323">#</text>
<text x="246.1" y="323">MATERIAL:</text>
<text x="281.5" y="323">EN24</text>
<text x="237.5" y="328.3">#</text>
<text x="246.1" y="328.3">FINISH:</text>
<text x="272.4" y="328.3">I.Z.B.P.</text>
<text x="299.3" y="328.3">(TRIVALENT)</text>
<text x="237.5" y="333.5">#</text>
<text x="246.1" y="333.5">MACHINING:</text>
<text x="237.5" y="338.8">#</text>
<text x="246.1" y="338.8">WEIGHT(Kg</text>
<text x="284" y="338.8">):</text>
<text x="293.3" y="338.8">0.58</text>
<text x="311.6" y="338.8">kg</text>
<text x="237.5" y="349.3">NOTE</text>
<text x="257.7" y="349.3">:-(French)</text>
<text x="237.5" y="354.5">#</text>
<text x="237.5" y="359.8">#</text>
<text x="246.1" y="359.8">FINITION</text>
<text x="246.1" y="354.5">MATÉRIEL</text>
<text x="275.8" y="359.8">:</text>
<text x="279.2" y="354.5">:</text>
<text x="285.6" y="354.5">EN24</text>
<text x="286.4" y="359.8">I.Z.B.P.</text>
<text x="313.3" y="359.8">(TRIVALENT)</text>
<text x="237.5" y="365">#</text>
<text x="246.1" y="365">MACHINES</text>
<text x="281.5" y="365">:</text>
<text x="237.5" y="370.3">#</text>
<text x="246.1" y="370.3">POIDS</text>
<text x="268.5" y="370.3">(Kg):</text>
<text x="288.8" y="370.3">0.58</text>
<text x="307.1" y="370.3">kg</text>
<text x="133.1" y="396.9">SCALE/ÉCHELLE</text>
<text x="189.7" y="396.9">1:2</text>
</g>
<text font-size="5.6" x="470.5" y="365.5">WIPRO PARI GROUP</text>
<g font-size="5.4">
<text x="124.8" y="223.5">O100</text>
<text x="38.7" y="228.2">n</text>
<text x="103.8" y="234.9">O70.4 g6</text>
<text x="106.8" y="280.9">O80 H7</text>
<text x="125.9" y="287">a</text>
</g>
<g font-size="4.9">
<text x="30" y="6.9">1</text>
<text x="76.7" y="6.9">2</text>
<text x="127" y="6.9">3</text>
<text x="176.5" y="6.9">4</text>
<text x="226.7" y="6.9">5</text>
<text x="275.4" y="6.9">6</text>
<text x="326.4" y="6.9">7</text>
<text x="375" y="6.9">8</text>
<text x="425.8" y="6.9">9</text>
<text x="473.9" y="7.3">10</text>
<text x="524.3" y="6.9">11</text>
<text x="570.2" y="6.9">12</text>
<text x="13.6" y="35.1">H</text>
<text x="587.6" y="35.1">H</text>
<text x="13.2" y="87.5">G</text>
<text x="587.2" y="87.5">G</text>
<text x="13.2" y="137">F</text>
<text x="587.2" y="137">F</text>
<text x="13.2" y="187.6">E</text>
<text x="587.2" y="187.6">E</text>
<text x="13.2" y="237">D</text>
<text x="587.2" y="237">D</text>
<text x="13.4" y="287.1">C</text>
<text x="587.4" y="287.1">C</text>
<text x="13.4" y="336.2">B</text>
<text x="587.4" y="336.2">B</text>
<text x="13.4" y="389.3">A</text>
<text x="587.4" y="389.3">A</text>
<text x="30" y="416.9">1</text>
<text x="76.7" y="416.9">2</text>
<text x="127" y="416.9">3</text>
<text x="176.5" y="416.9">4</text>
<text x="226.7" y="416.9">5</text>
<text x="275.4" y="416.9">6</text>
<text x="326.4" y="416.9">7</text>
<text x="375" y="416.9">8</text>
<text x="425.8" y="416.9">9</text>
<text x="473.9" y="417.3">10</text>
<text x="524.3" y="416.9">11</text>
<text x="570.2" y="416.9">12</text>
</g>
<g font-size="4.2">
<text x="423.7" y="14.3">NOTE : STANDARD FASTENER TORQUE AS PER STD-DES-01-00</text>
<text x="553.8" y="14">FR-DES-006-00</text>
<text x="21.1" y="404.3">NOTE FOR WIPRO PARI DESIGN -REF. ONLY</text>
<text x="44.5" y="408.8">WEAR DETAILS : N.A.</text>
</g>
<g font-size="3.9">
<text x="338.7" y="189.4">HEAT</text>
<text x="352.2" y="189.4">TREATMENT</text>
<text x="381.8" y="189.4">:-</text>
<text x="338.7" y="193">1)</text>
<text x="338.7" y="196.6">2)</text>
<text x="346.2" y="193">TO</text>
<text x="346.2" y="196.6">RETAPPING</text>
<text x="354.4" y="193">BE</text>
<text x="362.6" y="193">TOUGHENED</text>
<text x="371.9" y="196.6">TO</text>
<text x="380.1" y="196.6">BE</text>
<text x="388.3" y="196.6">DONE</text>
<text x="390.8" y="193">UPTO</text>
<text x="402.7" y="196.6">AFTER</text>
<text x="404.8" y="193">24-32</text>
<text x="418.4" y="196.6">SURFACE</text>
<text x="422" y="193">HRC.</text>
<text x="440.4" y="196.6">TREATMENT</text>
<text x="350.1" y="200.2">AT</text>
<text x="358" y="200.2">SUPPLIER</text>
<text x="380.9" y="200.2">END.(</text>
<text x="395.8" y="200.2">IF</text>
<text x="402.4" y="200.2">APPLICABLE</text>
<text x="430.2" y="200.2">)</text>
<text x="400" y="357.1">REVISION</text>
<text x="455.9" y="357.1">DESCRIPTION</text>
<text x="526.4" y="357.1">DATE</text>
<text x="540" y="357.1">DRN.BY</text>
<text x="357.8" y="383.3">RESERVED</text>
<text x="382.3" y="383.3">SPACE</text>
<text x="357.8" y="388.9">FOR</text>
<text x="357.8" y="394.5">CONTROLLED</text>
<text x="387.8" y="394.5">COPY</text>
<text x="357.8" y="400">STAMP</text>
</g>
<text font-size="3.6" x="482.7" y="376.1">AS STROKE BLOCK</text>
<text font-size="3.5" x="402.4" y="373.3">www.wipropari.com</text>
<g font-size="3.1">
<text x="565.1" y="353.5">LIMITS</text>
<text x="562" y="371.7">DRAWING TYPE</text>
<text x="437" y="372.3">DESCRIPTION</text>
<text x="436.5" y="380.8">SURFACE AREA</text>
<text x="453.3" y="380.8">SURFACE TREATMENT</text>
<text x="489.7" y="380.8">MACHINING</text>
<text x="509.5" y="380.8">DESIGN UNIT</text>
<text x="530.6" y="380.8">DESIGN UNIT CD.</text>
<text x="558" y="380.6">TEAM NO.</text>
<text x="570.3" y="380.7">SHEET SIZE</text>
<text x="575.6" y="386.1">A2</text>
<text x="436.4" y="391.1">REFERENCE DWG.</text>
<text x="437.8" y="395.5">DRN.BY</text>
<text x="451.4" y="395.4">CHKD.BY</text>
<text x="466.6" y="395.5">APPD.BY</text>
<text x="486.7" y="395.4">MATERIAL</text>
<text x="488.9" y="390.9">PART CLASS.</text>
<text x="515.6" y="390.9">HEAT TREATMENT</text>
<text x="519.6" y="395.9">DRG./PART CODE</text>
<text x="558.9" y="395.5">REV.</text>
<text x="571.4" y="395.6">SCALE</text>
<text x="484.3" y="404.2">NET WEIGHT-Kg</text>
<text x="571.4" y="404.7">SHEET</text>
</g>
<text font-size="3" x="579.5" y="230.1">°</text>
<g font-size="2.8">
<text x="299.1" y="332.1">3.2 ( 0.8 )</text>
<text x="560.4" y="357.7">Gen Tol.: IS 2102</text>
<text x="306.7" y="363.6">3.2 ( 0.8 )</text>
<text x="399.1" y="376.6">1.ALL DIMENSIONS ARE</text>
<text x="399" y="382.7">2.DO NOT SCALE</text>
<text x="399" y="388.7">3.IF IN DOUBT ,</text>
<text x="399" y="395.4">LOCATION :</text>
<text x="420.5" y="396">PUNE</text>
<text x="404.2" y="402">ALL RIGHTS OF REPRODUCTION &amp;</text>
<text x="437" y="401.2">03006810</text>
<text x="451.3" y="401.2">03004785</text>
<text x="466.3" y="401.2">03002882</text>
<text x="404.7" y="405.4">DISTRIBUTION ARE RESERVED</text>
</g>
<g font-size="2.7">
<text x="564.6" y="376.2">MACHINING</text>
<text x="399.9" y="379.7">IN mm</text>
<text x="399.7" y="385.7">DRAWING.</text>
<text x="436.9" y="385.4">34.25 in^2</text>
<text x="471.4" y="385.5">#</text>
<text x="498.9" y="385">#</text>
<text x="513.6" y="385.3">WPES</text>
<text x="537.3" y="385.1">0300</text>
<text x="559.7" y="385.1">PL-02</text>
<text x="399.7" y="391.8">ASK TEAM MEMBER</text>
<text x="473.4" y="391.2">N.A.</text>
<text x="508.7" y="391.2">B</text>
<text x="555.2" y="391.1">REF NOTE</text>
<text x="493.4" y="399.5">#</text>
<text x="572.8" y="399.7">1 : 2</text>
<text x="400.1" y="402.5">C</text>
<text x="436.6" y="408.7">28/06/2024</text>
<text x="450.9" y="408.8">28/06/2024</text>
<text x="466" y="408.9">28/06/2024</text>
<text x="489.6" y="408.5">0.58 kg</text>
<text x="571.4" y="408.7">1 OF 1</text>
</g>
<g font-size="2.5">
<text x="554.9" y="218.3">DEBURR AND REMOVE SHARP</text>
<text x="555.2" y="221">EDGES UNLESS SHARP EDGE</text>
<text x="556.1" y="227.1">UNSP.RADII</text>
<text x="556.8" y="223.8">REQUIREMENT SPECIFIED</text>
<text x="571.4" y="226.9">UNSP.CHF.</text>
<text x="559.2" y="229.9">0.5 R</text>
<text x="572.3" y="230.1">0.5 X 45</text>
<text x="559.8" y="238">UP TO 10</text>
<text x="576.1" y="238.1">±1.5°</text>
<text x="558.5" y="242.2">10 UP TO 50</text>
<text x="575.5" y="242.3">±0°50'</text>
<text x="557.4" y="250.7">120 UP TO 400</text>
<text x="557.9" y="246.5">50 UP TO 120</text>
<text x="575.5" y="250.7">±0°15'</text>
<text x="575.5" y="246.5">±0°25'</text>
<text x="558.7" y="259.4">0.5 UP TO 3</text>
<text x="559.5" y="263.7">3 UP TO 6</text>
<text x="576.6" y="263.6">±0.2</text>
<text x="576.6" y="259.4">±0.1</text>
<text x="559" y="267.9">6 UP TO 30</text>
<text x="576.6" y="267.9">±0.5</text>
<text x="557.8" y="272.2">30 UP TO 120</text>
<text x="576.6" y="272.2">±0.8</text>
<text x="556.9" y="280.7">315 UP TO 1000</text>
<text x="557.3" y="276.4">120 UP TO 315</text>
<text x="576.6" y="276.4">±1.2</text>
<text x="577.7" y="280.7">±2</text>
<text x="556.4" y="284.9">1000 UP TO 2000</text>
<text x="577.6" y="284.9">±3</text>
<text x="558.9" y="289.2">OVER 2000</text>
<text x="577.7" y="289.3">±4</text>
<text x="560" y="297.9">UP TO 10</text>
<text x="577.1" y="297.9">±1°</text>
<text x="558.5" y="302.1">10 UP TO 50</text>
<text x="575.5" y="302.1">±0°30'</text>
<text x="557.4" y="310.6">120 UP TO 400</text>
<text x="558.2" y="306.3">50 UP TO 120</text>
<text x="575.5" y="310.6">±0°10'</text>
<text x="575.5" y="306.4">±0°20'</text>
<text x="558.8" y="319.2">0.5 UP TO 3</text>
<text x="559.4" y="323.4">3 UP TO 6</text>
<text x="576.6" y="319.2">±0.1</text>
<text x="576.6" y="323.5">±0.1</text>
<text x="558.9" y="327.7">6 UP TO 30</text>
<text x="576.7" y="327.7">±0.2</text>
<text x="557.8" y="332">30 UP TO 120</text>
<text x="576.6" y="332">±0.3</text>
<text x="556.8" y="340.5">315 UP TO 1000</text>
<text x="557.3" y="336.3">120 UP TO 315</text>
<text x="576.6" y="336.3">±0.5</text>
<text x="576.6" y="340.5">±0.8</text>
<text x="415.2" y="346.4">.</text>
<text x="530.3" y="346.5">.</text>
<text x="545.9" y="346.4">.</text>
<text x="556.2" y="344.7">1000 UP TO 2000</text>
<text x="576.6" y="344.7">±1.2</text>
<text x="415.2" y="351.5">.</text>
<text x="530" y="351.3">.</text>
<text x="545.9" y="351.4">.</text>
<text x="558.9" y="349">OVER 2000</text>
<text x="577.6" y="349">±2</text>
</g>
<g font-size="2.4">
<text x="7.7" y="382.7" transform="rotate(-90 7.7 382.7)">Uploading\2022-23\P23Y5\P23Y5B079027.dft</text>
<text x="7.7" y="409.8" transform="rotate(-90 7.7 409.8)">\\srv01043\ExDM</text>
</g>
<g font-size="2.1">
<text x="558.5" y="232.4">UNSPECIFIED TOL.(FAB)</text>
<text x="559.5" y="234.7">FOR ANGULAR IN mm.</text>
<text x="558.6" y="253.9">UNSPECIFIED TOL.(FAB)</text>
<text x="560.7" y="256.3">FOR LINEAR IN mm.</text>
<text x="558.7" y="292.3">UNSPECIFIED TOL.(M/C)</text>
<text x="559.6" y="294.7">FOR ANGULAR IN mm.</text>
<text x="558.7" y="313.7">UNSPECIFIED TOL.(M/C)</text>
<text x="560.6" y="316.1">FOR LINEAR IN mm.</text>
</g>
</svg>
